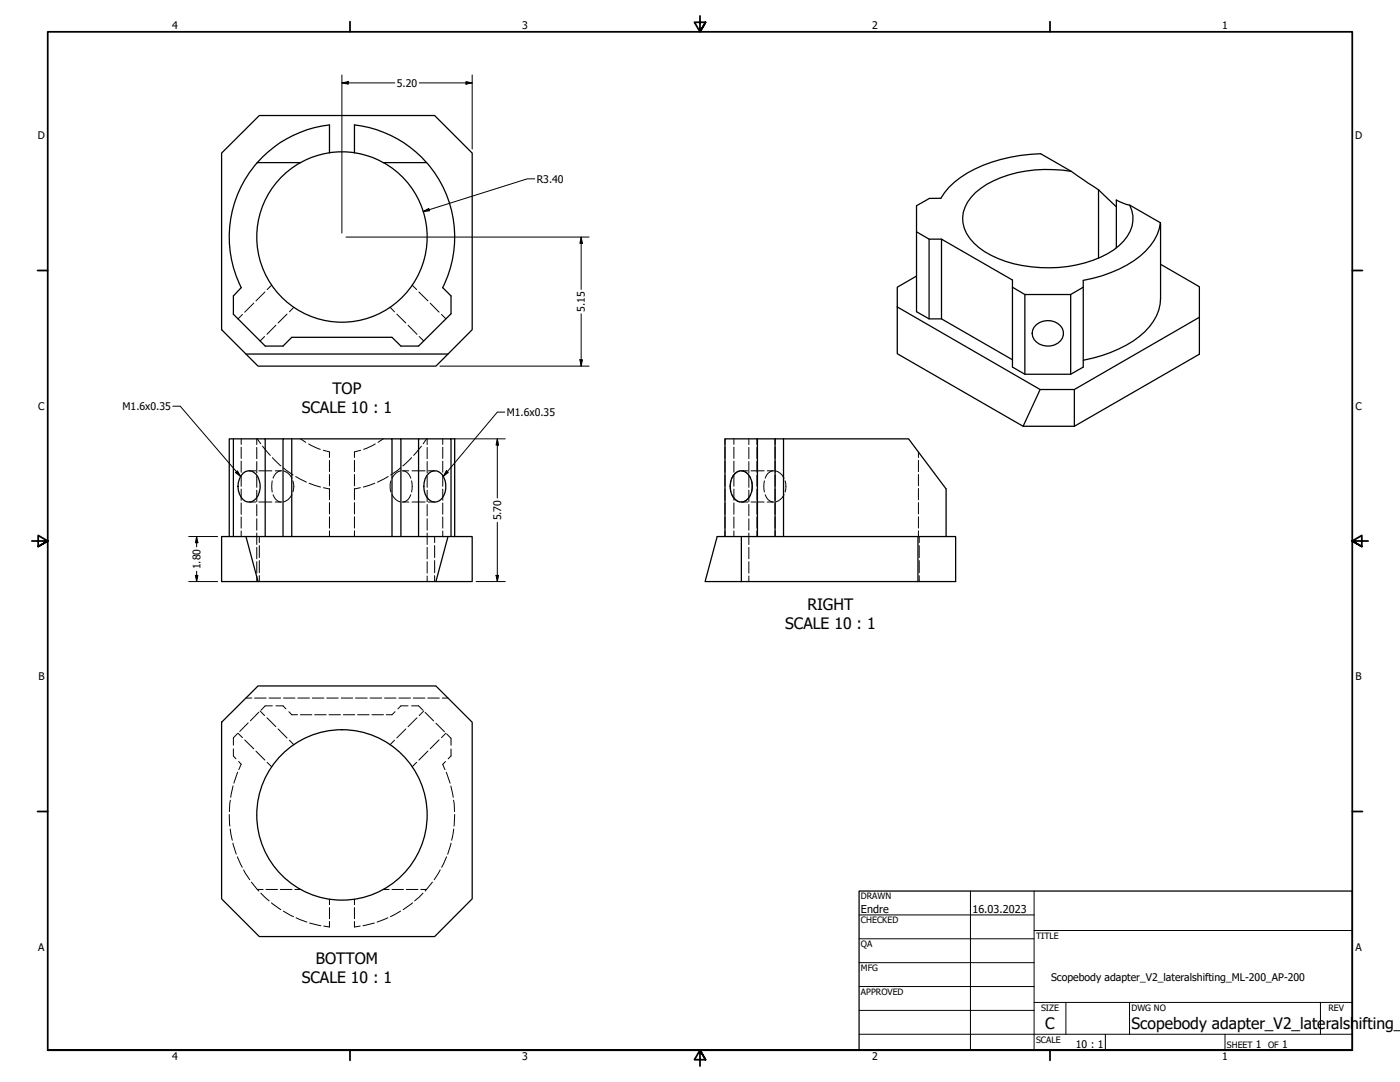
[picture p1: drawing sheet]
<svg xmlns="http://www.w3.org/2000/svg" width="559mm" height="432mm" viewBox="0 0 559 432" stroke-linecap="round" stroke-linejoin="round" font-family="sans-serif">
<!-- layer: Hidden (ANSI) -->
<g fill="none" stroke="#000" stroke-width=".4">
<path d="M105.7 116.5l-3.5 3.6M108.5 113.8l-1.9 1.8M164.5 113.8l1.8 1.8M167.2 116.5l3.6 3.6M96.8 125.5l-1.8 1.8M101.3 121l-3.6 3.6M105.6 134.3l-1.8 1.8M110.1 129.8l-3.5 3.6M114.6 125.3l-3.6 3.6M117.3 122.6l-1.8 1.9M155.7 122.6l1.8 1.9M158.4 125.3l3.6 3.6"/>
<path d="M162.9 129.8l3.5 3.6M167.3 134.3l1.9 1.8M171.7 121l3.6 3.6M176.2 125.5l1.8 1.8M96.3 175.1v2.3M96.3 178.4v4.5M102.5 175.1v2.3M102.5 178.6v4.5M102.7 175.1l1.4 2M104.8 178.1l3.1 3.6M120 175.1l2 1.4M123.2 177.2l4.6 2.1"/>
<path d="M129 179.7l2.5 .6v2.3M144 179.7l-2.5 .6v2.3M149.8 177.2l-4.6 2.1M153 175.1l-2.1 1.4M168.2 178.1l-3.1 3.6M170.2 175.1l-1.3 2M170.5 175.1v2.3M170.5 178.6v4.5M176.7 175.1v2.3M176.7 178.4v4.5M289.4 175.1v2.3M289.4 178.4v4.5"/>
<path d="M292.9 175.1v2.3M292.9 178.4v4.5M298.9 175.1v2.3M298.9 178.6v4.5M302.1 175.1v2.3M302.1 178.4v4.5M309.4 175.1v2.3M309.4 178.4v4.5M312.7 175.1v2.3M312.7 178.4v4.5M96.3 184v4.5M96.3 189.6v4.5"/>
<path d="M96.3 195.2v4.4M99.4 187.9h2.6M102.5 184.2v4.6M102.5 189.9v4.6M102.5 195.6v4.6M103.3 187.9h5.2M108.6 191.9v4.4M108.7 182.6l3.4 3.3M109 197.4v.2a4 4 0 0 0 3.1 2.7M109.9 187.9h2.6M112.1 187.9a3.8 3.8 0 0 0-3.1 2.9M113.1 186.7l3.9 2.8"/>
<path d="M113.2 188h.1a5.1 5.1 0 0 1 3.2 2.9M116.5 197.4l-.1 .2a4.9 4.9 0 0 1-3.2 2.7M116.9 191.9a6.7 6.7 0 0 1 0 4.4M118 190.2l4.3 2.2M123.4 192.8l4.6 1.6M129.1 194.6l2.4 .5M131.5 183.7v4.5M131.5 189.4v4.5M131.5 194.9v4.6M141.5 183.7v4.5M141.5 189.4v4.5M141.5 194.9v4.6"/>
<path d="M143.8 194.6l-2.3 .5M149.6 192.8l-4.6 1.6M154.9 190.2l-4.2 2.2M156 191.9a7.9 7.9 0 0 0 0 4.4M156.5 197.4l.1 .2a4.9 4.9 0 0 0 3.2 2.7M159.8 188h-.2a5.2 5.2 0 0 0-3.1 2.9M159.9 186.7l-3.9 2.8M160.5 187.9h2.6M160.8 187.9a3.8 3.8 0 0 1 3.2 2.9M164 197.4l-.1 .2a3.8 3.8 0 0 1-3.1 2.7M164.3 191.9l.2 2.2-.2 2.2M164.3 182.6l-3.5 3.3"/>
<path d="M164.5 187.9h5.2M170.5 184.2v4.6M170.5 189.9v4.6M170.5 195.6v4.6M170.9 187.9h2.6M176.7 184v4.5M176.7 189.6v4.5M176.7 195.2v4.4M289.4 184v4.5M289.4 189.6v4.5M289.4 195.2v4.4M291.7 191.9l-.2 1.5 .2 2.9"/>
<path d="M292.1 197.4a4.7 4.7 0 0 0 3.2 2.9M292.9 184v4.5M292.9 189.6v4.5M292.9 195.2v4.4M295.3 188a4.4 4.4 0 0 0-3.2 2.8M295.8 187.9h2.6M296.4 188a4.5 4.5 0 0 1 3.2 2.8M298.9 184.2v4.6M298.9 189.9v4.6M298.9 195.6v4.6M299.6 197.4a4.5 4.5 0 0 1-3.2 2.9M299.8 187.9h5.2"/>
<path d="M300 191.9a7.9 7.9 0 0 1 0 4.4M302.1 184v4.5M302.1 189.6v4.5M302.1 195.2v4.4M305.1 191.9l-.2 2.2 .2 2.2M305.4 197.4l.1 .2a3.8 3.8 0 0 0 3 2.7M306.3 187.9h2.6M308.5 187.9a3.8 3.8 0 0 0-3.1 2.9M309.4 184v4.5M309.4 189.6v4.5M309.4 195.2v4.4M309.7 188h.1a5.2 5.2 0 0 1 3.1 2.9"/>
<path d="M312.7 184v4.5M312.7 189.6v4.5M312.7 195.2v4.4M312.9 197.4a5.1 5.1 0 0 1-3.2 2.9M313.4 191.9a7.9 7.9 0 0 1 0 4.4M366.6 180.3v2.3M366.6 183.7v4.5M366.6 189.4v4.5M366.6 194.9v4.6M96.3 200.7v4.5M96.3 206.3v4.5M96.3 211.9v2.2"/>
<path d="M99.4 200.3h2.6M102.5 201.4v4.5M102.5 207v4.6M102.5 212.7v4.6M102.5 218.4v4.6M103.3 200.3h5.2M103.5 214.1v2.4M103.5 217.7v4.8M109.9 200.3h2.6M131.5 200.6v4.5M131.5 206.2v4.6M131.5 211.8v2.3"/>
<path d="M141.5 200.6v4.5M141.5 206.2v4.6M141.5 211.8v2.3M160.5 200.3h2.6M164.5 200.3h5.2M170.5 201.4v4.5M170.5 207v4.6M170.5 212.7v4.6M170.5 218.4v4.6M170.9 200.3h2.6M173.5 214.1v2.4M173.5 217.7v4.8"/>
<path d="M176.7 200.7v4.5M176.7 206.3v4.5M176.7 211.9v2.2M289.4 200.7v4.5M289.4 206.3v4.5M289.4 211.9v2.2M292.9 200.7v4.5M292.9 206.3v4.5M292.9 211.9v2.2M295.8 200.3h2.6M298.9 201.4v4.5M298.9 207v4.6"/>
<path d="M298.9 212.7v4.6M298.9 218.4v4.6M299.8 200.3h5.2M302.1 200.7v4.5M302.1 206.3v4.5M302.1 211.9v2.2M306.3 200.3h2.6M309.4 200.7v4.5M309.4 206.3v4.5M309.4 211.9v2.2M312.7 200.7v4.5M312.7 206.3v4.5"/>
<path d="M312.7 211.9v2.2M366.6 200.6v4.5M366.6 206.2v4.6M366.6 211.8v2.3M366.9 214.1v2.4M366.9 217.7v4.8M102.5 224.2v4.5M102.5 229.9v2.2M103.5 223.7v4.8M103.5 229.7v2.4M170.5 224.2v4.5M170.5 229.9v2.2"/>
<path d="M173.5 223.7v4.8M173.5 229.7v2.4M298.9 224.2v4.5M298.9 229.9v2.2M366.9 223.7v4.8M366.9 229.7v2.4M98.2 278.6h2.3M101.6 278.6h4.6M107.4 278.6h4.6M113.2 278.6h4.5M118.9 278.6h4.6M124.7 278.6h4.6"/>
<path d="M130.4 278.6h4.6M136.2 278.6h4.6M141.9 278.6h4.7M147.7 278.6h4.6M153.5 278.6h4.6M159.2 278.6h4.6M165 278.6h4.6M170.8 278.6h4.5M176.5 278.6h2.3M93.2 298.8v2.9l1 1.1M94.8 292.7l-1.6 1.7v3M95 292.6l1.8 1.8"/>
<path d="M97.7 295.3l3.6 3.5M99.1 288.5l-3.4 3.4M102.2 299.8l3.5 3.5M103.3 284.2l-3.4 3.5M103.8 283.7l1.8 1.9M106.6 286.4l3.5 3.6M108.7 281.7h-2.8l-1.7 1.7M110.1 281.7h2.9l1.1 1.2M111 290.9l3.6 3.6M115.3 284l1.2 1.2h2.2M115.5 295.4l1.8 1.8M119.9 285.2h4.6"/>
<path d="M125.6 285.2h4.6M131.3 285.2h4.6M137 285.2h4.6M142.7 285.2h4.6M148.5 285.2h4.5M157.5 295.4l-1.8 1.8M157.7 284l-1.2 1.2h-2.3M162 290.9l-3.6 3.6M162.9 281.7h-2.9l-1.2 1.2M164.3 281.7h2.8l1.7 1.7M166.4 286.4l-3.5 3.6M169.2 283.7l-1.9 1.9"/>
<path d="M169.7 284.3l3.4 3.4M170.8 299.7l-3.6 3.6M174 288.6l3.4 3.4M175.3 295.3l-3.6 3.5M178 292.6l-1.8 1.8M178.3 292.9l1.7 1.7v2.8M180 298.9v2.8l-1.1 1.1M91.9 319.3l-.3 4.6M93 313.6l-.9 4.6M94.9 308.2l-1.6 4.3M95.2 303.9l1.1 1.1-1 2.1M106.6 304.2l1.9 1.8"/>
<path d="M166.3 304.2l-1.8 1.8M177.8 303.9l-1.1 1.2 .9 2M178.1 308.2l1.5 4.3M180 313.7l.9 4.5M181 319.3l.4 4.6M91.5 325.1l.3 4.6M91.9 330.8l.8 4.5M93 336.5l1.3 4.4M180 336.5l-1.3 4.4M181.1 330.8l-.8 4.5M181.5 325.1l-.3 4.6M94.7 341.9l2 4.2"/>
<path d="M97.2 347.2l2.5 3.9M100.3 352l3 3.6M102.7 355h2.3M104.1 356.4l3.3 3.1M106.2 355h4.5M111.9 355h4.6M117.7 355h2.3M131.5 358.8v2.3M141.5 358.8v2.3M153 355h2.3M156.5 355h4.5M162.2 355h4.6"/>
<path d="M168 355h2.2M168.8 356.4l-3.3 3.1M172.6 352l-2.9 3.6M175.7 347.2l-2.4 3.9M178.2 341.9l-1.9 4.2M108.3 360.3l3.8 2.7M113.1 363.6l4.1 2.2M118.2 366.3l4.3 1.7M123.6 368.4l4.5 1M131.5 362.2v4.4M131.5 367.7v2.3l-2.3-.4M141.5 362.2v4.4"/>
<path d="M141.5 367.7v2.3l2.3-.4M149.4 368.4l-4.5 1M154.8 366.3l-4.3 1.7M159.9 363.6l-4.1 2.2M164.7 360.3l-3.8 2.7"/>
</g>
<!-- layer: Visible (ANSI) -->
<g fill="none" stroke="#000" stroke-width=".51">
<path d="M88.5 61.1l15-15h70l15 15v70.5l-9.7 9.7h-80.6l-9.7-9.7zM102.7 64.9h17.3M102.7 64.9a45 45 0 0 0-6.4 49.9M120 64.9a34 34 0 0 0-9.7 51.4 34 34 0 0 0 52.4 0 34 34 0 0 0-9.7-51.4M131.5 60.9l5-.3 5 .3M131.5 61a35 35 0 0 0-11.5 3.9M131.5 61v-11.2a45.4 45.4 0 0 0-28.8 15.1M141.5 61a34.2 34.2 0 0 1 11.5 3.9M141.5 61v-11.2a45.1 45.1 0 0 1 28.7 15.1M153 64.9h17.2M170.3 64.9a45 45 0 0 1 6.4 49.9M427.6 68.4l-12.2-7.1a57.4 57.4 0 0 0-34.5 11.4l-2.1 2-3.3 4.4-4.5 .1-5.2 2.9v42.3l5 2.9h5l28.3 16.3"/>
<path d="M438.5 75.8l-10.9-7.4a52.3 52.3 0 0 0-33.7 5.1 17.7 17.7 0 0 0-9.7 13.4 14.8 14.8 0 0 0 6.5 11.8 47.4 47.4 0 0 0 31.9 8 42.6 42.6 0 0 0 24.1-8.7 13.7 13.7 0 0 0 5-14.1l-.8-2-1.6-.4-3.7-1.7v19.1M438.5 75.8v27.2M438.5 75.8l7.1 6.8M365.8 92.5l5 2.9M375.8 95.4h-5v31.9M450.9 81.9l12.3 7M463.2 88.9v30.2a21.4 21.4 0 0 1-11 17 56 56 0 0 1-19.8 7.7M463.2 88.9a23.9 23.9 0 0 1-13.4 16.9 56.2 56.2 0 0 1-17.4 6.1v34.6l-5 2.9h-18.3l-5-2.9v-34.7l-28.3-16.4v31.9M96.3 114.8l-3.1 3.3v7.3l12.7 12.7h7.1l3.5-3.5h40l3.5 3.5h7.1l12.9-12.9v-7.1l-3.3-3.3M365.8 110.2l-7.7 4.4v7.9M404.1 114.6l5 2.9M432.4 114.6l-5 2.9"/>
<path d="M463.2 105.5l15.5 8.9v12.2l-49.9 28.8h-13.6l-57.1-32.9M358.1 122.5v18.7l50.3 28.9h20.4M413.7 129.5a6.7 6.7 0 0 1 10.7 2.9 5.9 5.9 0 0 1-8.1 5.5 4.7 4.7 0 0 1-4-3.3 4.7 4.7 0 0 1 1.4-5.1zM478.7 126.6v14.8l-49.9 28.7v-14.7M98.2 141.3l4.8 4.8h71l4.8-4.8M409.1 149.4v-31.9h18.3v31.9M415.2 155.4l-6.8 14.7M93.2 175.1h-1.7v39M105.9 175.1h7.1M116.5 175.1v39M156.5 175.1h3.5v39M160 175.1h7.1"/>
<path d="M180 175.1h1.5v39M302.3 175.1h7.1M312.7 175.1h49.9l15 20v19M97 188.8a3.7 3.7 0 0 1 6 1.6 7.7 7.7 0 0 1-1.7 9.4 3.8 3.8 0 0 1-5.7-2.7 7.8 7.8 0 0 1 1.4-8.3zM171.2 188.8a3.6 3.6 0 0 1 5.9 1.6 7.8 7.8 0 0 1-1.6 9.4 3.9 3.9 0 0 1-5.8-2.7 8 8 0 0 1 1.5-8.3zM293.5 188.8a3.6 3.6 0 0 1 5.9 1.6 7.1 7.1 0 0 1-2.7 9.9 4.7 4.7 0 0 1-5.1-4.7 7.8 7.8 0 0 1 1.9-6.8zM88.5 214.1h100v18h-100zM93.2 214.1v-39h12.7v39M98.2 214.1l4.8 18M113 214.1v-39h43.5v39M167.1 214.1v-39h12.9v39M178.8 214.1l-4.8 18"/>
<path d="M289.4 214.1v-39h12.9v39M295.9 214.1v18h70.5M309.4 214.1v-39h3.3v39M366.4 214.1v18h15v-18h-95.1l-4.9 18h14.5M88.5 288.2l14.5-14.5h71l14.5 14.5v70.5l-15 15.1h-70l-15-15.1z"/>
<circle cx="136.5" cy="325.2" r="34"/>
</g>
<!-- layer: Border (ANSI) -->
<g fill="none" stroke="#000" stroke-width=".7">
<path d="M139.7 8.6v4.1M279.4 6.3v6.4l-2.2-3.8h4.4l-2.2 3.8 2.2-3.8M419.1 8.6v4.1M15 107.9h4M539.8 107.9h4M12.7 215.9h6.3l-3.8-2.2v4.4l3.8-2.2-3.8 2.2M546.1 215.9h-6.3l3.8-2.2v4.4l-3.8-2.2 3.8 2.2M15 323.8h4M539.8 323.8h4M19 419.1v-406.4h520.8v406.4h-520.8h520.8M139.7 419.1v4.1M419.1 419.1v4.1"/>
<path d="M281.6 422.9l-2.2-3.8 2.2 3.8h-4.4l2.2-3.8v6.3"/>
</g>
<!-- layer: Title (ANSI) -->
<g fill="none" stroke="#000" stroke-width=".4">
<path d="M387.3 355.6v63.5M412.7 355.6v63.5M342.9 365.1h69.8M342.9 374.6h69.8M412.7 371.3h127.1M342.9 384.2h69.8M342.9 393.7h69.8M342.9 412.7h196.9M342.9 403.2h69.8M412.7 400h127.1M425.4 400v12.7M441.2 412.7v6.4"/>
<path d="M450.8 400v12.7M488.9 412.7v6.4M527 400v12.7"/>
</g>
<path d="M342.9 355.6h196.9v63.5h-196.9z" fill="none" stroke="#000" stroke-width=".51"/>
<!-- layer: Dimension (ANSI) -->
<g fill="none" stroke="#000" stroke-width=".4">
<path d="M136.5 33.1l2.5-.5v1zM136.5 33.1h21.1M136.5 29.9v63.1M167.3 33.1h21.2M186 32.6l2.5 .5-2.5 .5zM188.5 29.9v29.6M213.4 71.4h-3l-41.5 13M138.1 94.6h97M168.9 84.4l2.2-1.2 .3 .9zM232 94.6l.5 2.5h-1zM232 94.6v20.9M232 125.2v20.9"/>
<path d="M175.6 146.1h59.5M231.5 143.6h1l-.5 2.5zM69 162.1h2.9l24.1 28M181.6 175.1h20.1M198.5 175.1l.5 2.5h-1zM198.5 175.1v23.7M201.5 164.5h-3l-21.6 25.6M94 188.6l.7-.7 1.3 2.2zM178.2 187.8l.7 .7-2 1.6zM75.3 214.1h11.6M78.5 214.1l.5 2.5h-1zM78.5 214.1v4.1"/>
<path d="M198.5 208.5v23.6M75.3 232.1h11.6M78 229.6h1l-.5 2.5zM78.5 228v4.1M190.1 232.1h11.6M198 229.6h1l-.5 2.5z"/>
</g>
<g fill="#000">
<path d="M136.5 33.1l2.5-.5v1z" fill-rule="evenodd"/>
<path d="M186 32.6l2.5 .5-2.5 .5z" fill-rule="evenodd"/>
<path d="M168.9 84.4l2.2-1.2 .3 .9z" fill-rule="evenodd"/>
<path d="M232 94.6l.5 2.5h-1z" fill-rule="evenodd"/>
<path d="M231.5 143.6h1l-.5 2.5z" fill-rule="evenodd"/>
<path d="M198.5 175.1l.5 2.5h-1z" fill-rule="evenodd"/>
<path d="M94 188.6l.7-.7 1.3 2.2z" fill-rule="evenodd"/>
<path d="M178.2 187.8l.7 .7-2 1.6z" fill-rule="evenodd"/>
<path d="M78.5 214.1l.5 2.5h-1z" fill-rule="evenodd"/>
<path d="M78 229.6h1l-.5 2.5z" fill-rule="evenodd"/>
<path d="M198 229.6h1l-.5 2.5z" fill-rule="evenodd"/>
</g>
<g font-size="6.3">
<text x="132.7" y="157.3">TOP</text>
<text x="120.5" y="164.8">SCALE 10 : 1</text>
<text x="322.3" y="243.3">RIGHT</text>
<text x="313.4" y="250.8">SCALE 10 : 1</text>
<text x="126.1" y="384.9">BOTTOM</text>
<text x="120.5" y="392.4">SCALE 10 : 1</text>
<text x="417.2" y="410.6">C</text>
<text x="451.6" y="410.7">Scopebody adapter_V2_lateralshifting_</text>
</g>
<g font-size="4.3">
<text x="343.7" y="364.3">Endre</text>
<text x="388.1" y="364.3">16.03.2023</text>
</g>
<g font-size="4.2">
<text x="68.7" y="11.7">4</text>
<text x="208.4" y="11.7">3</text>
<text x="348.1" y="11.7">2</text>
<text x="487.8" y="11.7">1</text>
<text x="158.4" y="34.6">5.20</text>
<text x="15.1" y="55.5">D</text>
<text x="540.9" y="55.5">D</text>
<text x="214.2" y="72.9">R3.40</text>
<text x="233.5" y="124.4" transform="rotate(-90 233.5 124.4)">5.15</text>
<text x="15.2" y="163.4">C</text>
<text x="48.9" y="163.6">M1.6x0.35</text>
<text x="202.3" y="166">M1.6x0.35</text>
<text x="541" y="163.4">C</text>
<text x="200" y="207.7" transform="rotate(-90 200 207.7)">5.70</text>
<text x="80" y="227.2" transform="rotate(-90 80 227.2)">1.80</text>
<text x="15.3" y="271.4">B</text>
<text x="541.1" y="271.4">B</text>
<text x="15.2" y="379.3">A</text>
<text x="541" y="379.3">A</text>
<text x="419.5" y="391.4">Scopebody adapter_V2_lateralshifting_ML-200_AP-200</text>
<text x="429.5" y="418.3">10 : 1</text>
<text x="501.3" y="418.3">1</text>
<text x="511.8" y="418.3">1</text>
<text x="68.7" y="423.2">4</text>
<text x="208.4" y="423.2">3</text>
<text x="348.1" y="423.2">2</text>
<text x="487.8" y="423.2">1</text>
</g>
<g font-size="3.5">
<text x="343.7" y="358.9">DRAWN</text>
<text x="343.7" y="368.5">CHECKED</text>
<text x="413.5" y="374.6">TITLE</text>
<text x="343.7" y="378">QA</text>
<text x="343.7" y="387.5">MFG</text>
<text x="343.7" y="397.1">APPROVED</text>
<text x="415.5" y="403.4">SIZE</text>
<text x="451.6" y="403.4">DWG NO</text>
<text x="530.3" y="403.4">REV</text>
<text x="413.5" y="416.1">SCALE</text>
<text x="489.7" y="418.3">SHEET</text>
<text x="506.2" y="418.3">OF</text>
</g>
</svg>
